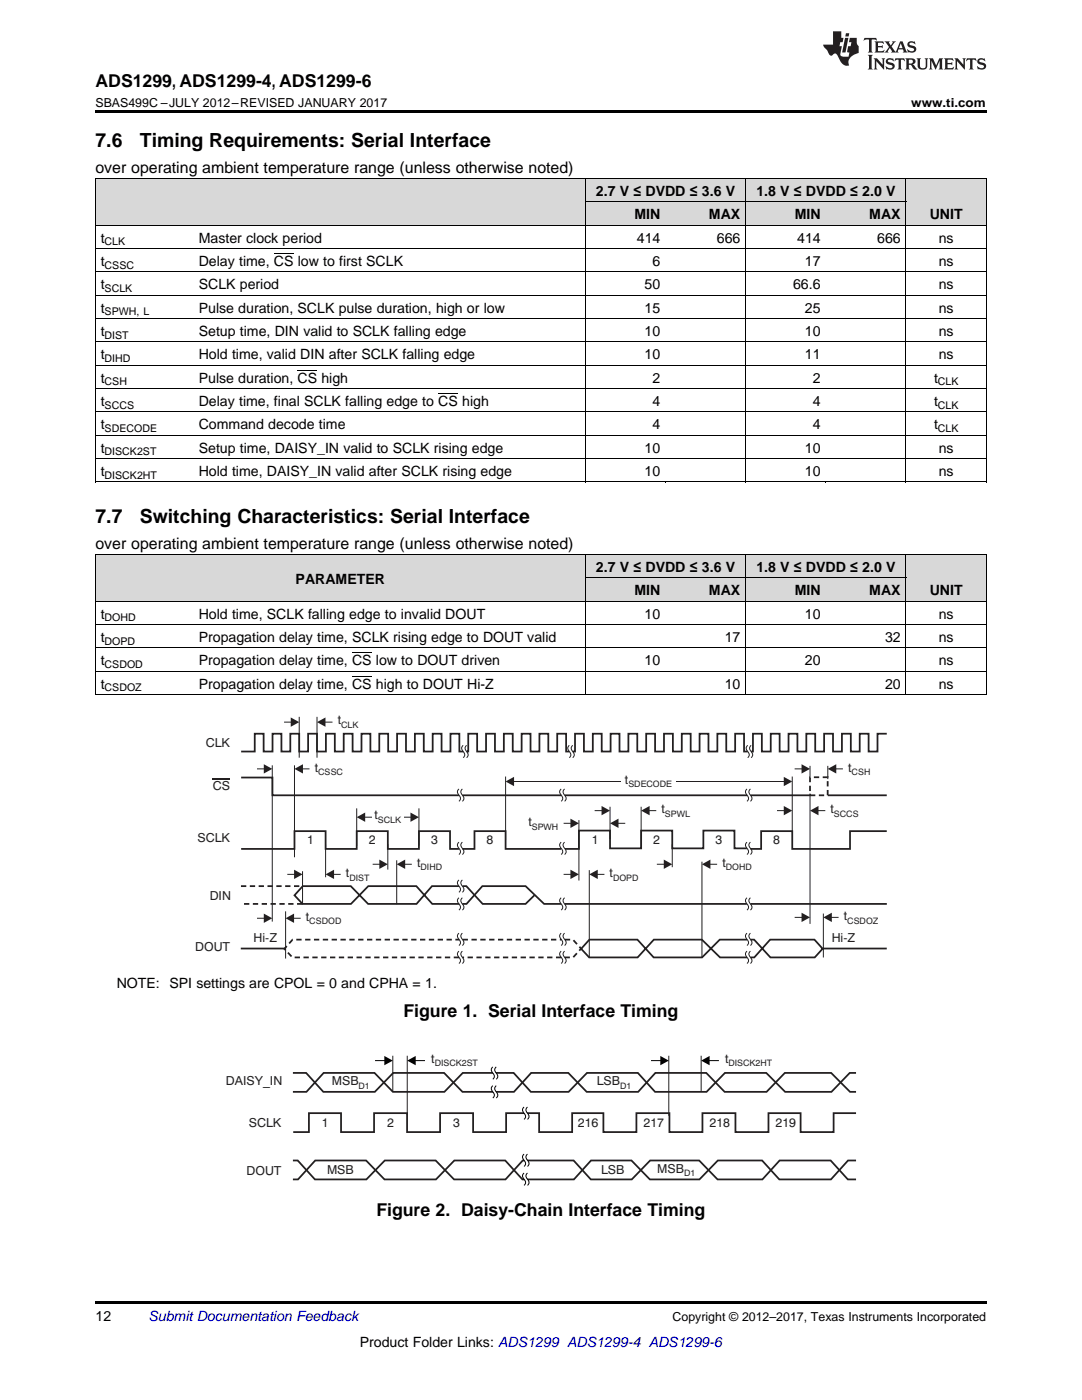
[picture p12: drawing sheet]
<svg xmlns="http://www.w3.org/2000/svg" width="216mm" height="279mm" viewBox="0 0 216 279" stroke-linecap="round" stroke-linejoin="round" font-family="sans-serif">
<g fill="#d8d8d8">
<path d="M19 110.7h19.6v9.4h-19.6z"/>
<path d="M38.6 110.7h78.2v9.4h-78.2z"/>
<path d="M180.8 110.7h16v9.4h-16z"/>
<path d="M116.8 115.4h16v4.7h-16z"/>
<path d="M132.8 115.4h16v4.7h-16z"/>
<path d="M148.8 115.4h16v4.7h-16z"/>
<path d="M164.8 115.4h16v4.7h-16z"/>
<path d="M116.8 110.7h16v4.7h-16z"/>
<path d="M132.8 110.7h16v4.7h-16z"/>
<path d="M148.8 110.7h16v4.7h-16z"/>
<path d="M164.8 110.7h16v4.7h-16z"/>
<path d="M19 35.7h19.6v9.3h-19.6z"/>
<path d="M38.6 35.7h78.2v9.3h-78.2z"/>
<path d="M180.8 35.7h16v9.3h-16z"/>
<path d="M116.8 40.4h16v4.6h-16z"/>
<path d="M132.8 40.4h16v4.6h-16z"/>
<path d="M148.8 40.4h16v4.6h-16z"/>
<path d="M164.8 40.4h16v4.6h-16z"/>
<path d="M116.8 35.7h16v4.7h-16z"/>
<path d="M132.8 35.7h16v4.7h-16z"/>
<path d="M148.8 35.7h16v4.7h-16z"/>
<path d="M164.8 35.7h16v4.7h-16z"/>
</g>
<path d="M19 259.7h177.8v.5h-177.8z" fill="#000"/>
<path d="M58.4 231.6h1l3.4 3.8h10.3l3.7-3.8h10.1l3.7 3.8h10.3l3.4-3.8h7.1h3.1l3.4 3.8h8.2l3.6-3.8h9.8l3.7 3.8h8.9l3.5-3.8h10.1l3.5 3.8h1.6M170.8 222.2h-4.5v3.7h-6.5v-3.7h-6.5v3.7h-6.5v-3.7h-6.6v3.7h-6.6v-3.7h-6.6v3.7h-6.6v-3.7h-6.2v3.7h-6.6v-3.7h-5h-1.6v3.7h-6.6v-3.7h-6.6v3.7h-6.6v-3.7h-6.6v3.7h-6.5v-3.7h-6.5v3.7h-3.1M170.8 231.6h-1.6l-3.4 3.8h-2.1h-8.2l-3.4-3.8h-8.9l-3.6 3.8h-9.9l-3.7-3.8h-8.1l-3.4 3.8h-2h-8.3l-3.4-3.8h-10.1l-3.7 3.8h-10.3l-3.6-3.8h-10.2l-3.4 3.8h-1.1" fill="none" stroke="#231f20" stroke-width=".35"/>
<path d="M78.4 210.7v7.2M81.3 210.7v11.8M133.4 210.7v12M139.9 210.7v7.2" fill="none" stroke="#231f20" stroke-width=".2"/>
<path d="M129.9 211.7h2" fill="none" stroke="#010202" stroke-width=".2"/>
<path d="M131.8 210.7l1.6 1-1.6 .9z" fill="#010202"/>
<path d="M58.4 214.1h2.7l3.4 3.8h10.3l3.7-3.8h10.1l3.7 3.8h2h8.3l3.4-3.8h7.4l3.7 3.8h10.2l3.5-3.8h10.1l3.7 3.8h8.4l3.6-3.8h9.2l3.8 3.8h1.2M170.8 214.1h-1.2l-3.7 3.8h-9.2l-3.8-3.8h-8.2l-3.7 3.8h-10.3l-3.4-3.8h-10.2l-3.6 3.8h-7.6l-3.4-3.8h-7.1h-3.1l-3.6 3.8h-10.3l-3.7-3.8h-10.1l-3.5 3.8h-2.7" fill="none" stroke="#231f20" stroke-width=".35"/>
<path d="M98.3 212.9h.7a.76 .76 0 0 0 0 1.3 .76 .76 0 0 1 0 1.2h-.7a.76 .76 0 0 0 0-1.2 .76 .76 0 0 1 0-1.3z" fill-rule="evenodd" fill="#fff"/>
<path d="M98.3 212.9a.76 .76 0 0 0 0 1.3 .76 .76 0 0 1 0 1.2M99 212.9a.76 .76 0 0 0 0 1.3 .76 .76 0 0 1 0 1.2" fill="none" stroke="#010202" stroke-width=".2"/>
<path d="M98.3 216.7h.7a.76 .76 0 0 0 0 1.2 .76 .76 0 0 1 0 1.2h-.7a.76 .76 0 0 0 0-1.2 .76 .76 0 0 1 0-1.2z" fill-rule="evenodd" fill="#fff"/>
<path d="M98.3 216.7a.76 .76 0 0 0 0 1.2 .76 .76 0 0 1 0 1.2M99 216.7a.76 .76 0 0 0 0 1.2 .76 .76 0 0 1 0 1.2" fill="none" stroke="#010202" stroke-width=".2"/>
<path d="M104.6 220.9h.7a.76 .76 0 0 0 0 1.3 .76 .76 0 0 1 0 1.2h-.7a.76 .76 0 0 0 0-1.2 .76 .76 0 0 1 0-1.3z" fill-rule="evenodd" fill="#fff"/>
<path d="M104.6 220.9a.76 .76 0 0 0 0 1.3 .76 .76 0 0 1 0 1.2M105.3 220.9a.76 .76 0 0 0 0 1.3 .76 .76 0 0 1 0 1.2" fill="none" stroke="#010202" stroke-width=".2"/>
<path d="M104.6 230.3h.7a.76 .76 0 0 0 0 1.3 .76 .76 0 0 1 0 1.2h-.7a.76 .76 0 0 0 0-1.2 .76 .76 0 0 1 0-1.3z" fill-rule="evenodd" fill="#fff"/>
<path d="M104.6 230.3a.76 .76 0 0 0 0 1.3 .76 .76 0 0 1 0 1.2M105.3 230.3a.76 .76 0 0 0 0 1.3 .76 .76 0 0 1 0 1.2" fill="none" stroke="#010202" stroke-width=".2"/>
<path d="M104.6 234.1h.7a.76 .76 0 0 0 0 1.2 .76 .76 0 0 1 0 1.3h-.7a.76 .76 0 0 0 0-1.3 .76 .76 0 0 1 0-1.2z" fill-rule="evenodd" fill="#fff"/>
<path d="M74.8 211.7h2M104.6 234.1a.76 .76 0 0 0 0 1.2 .76 .76 0 0 1 0 1.3M105.3 234.1a.76 .76 0 0 0 0 1.2 .76 .76 0 0 1 0 1.3" fill="none" stroke="#010202" stroke-width=".2"/>
<path d="M76.7 210.7l1.7 1-1.7 .9z" fill="#010202"/>
<path d="M143.5 211.7h-2.1" fill="none" stroke="#010202" stroke-width=".2"/>
<path d="M139.9 211.7l1.7-1v1.9z" fill="#010202"/>
<path d="M84.8 211.7h-2" fill="none" stroke="#010202" stroke-width=".2"/>
<path d="M81.3 211.7l1.6-1 .1 1.9z" fill="#010202"/>
<g fill="none" stroke="#231f20" stroke-width=".2">
<path d="M54.3 152.7v31.2M58.8 152.7v18.4M91.6 157.5a.76 .76 0 0 0 0 1.2 .76 .76 0 0 1 0 1.2M92.3 157.5a.76 .76 0 0 0 0 1.2 .76 .76 0 0 1 0 1.2M112 157.5a.76 .76 0 0 0 0 1.2 .76 .76 0 0 1 0 1.2M112.7 157.5a.76 .76 0 0 0 0 1.2 .76 .76 0 0 1 0 1.2M149.1 157.5a.76 .76 0 0 0 0 1.2 .76 .76 0 0 1 0 1.2M149.7 157.5a.76 .76 0 0 0 0 1.2 .76 .76 0 0 1 0 1.2M161.6 158.4v26M165.2 152.8v2.7M60.4 173.9v6.6M65 168.5v6.6"/>
<path d="M71.2 161.3v7.5M72.7 163.1h9.3M77.4 168.5v5M79.2 171.7v8.8M83.6 161.3v7.5M91.6 175.6a.76 .76 0 0 0 0 1.2 .76 .76 0 0 1 0 1.3M91.6 179.2a.76 .76 0 0 0 0 1.2 .76 .76 0 0 1 0 1.2M91.6 168.1a.76 .76 0 0 0 0 1.2 .76 .76 0 0 1 0 1.2M92.3 175.6a.76 .76 0 0 0 0 1.2 .76 .76 0 0 1 0 1.3M92.3 179.2a.76 .76 0 0 0 0 1.2 .76 .76 0 0 1 0 1.2M92.3 168.1a.76 .76 0 0 0 0 1.2 .76 .76 0 0 1 0 1.2M112 179.2a.76 .76 0 0 0 0 1.2 .76 .76 0 0 1 0 1.2"/>
<path d="M112 168.1a.76 .76 0 0 0 0 1.2 .76 .76 0 0 1 0 1.2M112.7 179.2a.76 .76 0 0 0 0 1.2 .76 .76 0 0 1 0 1.2M112.7 168.1a.76 .76 0 0 0 0 1.2 .76 .76 0 0 1 0 1.2M115.5 163.7v12M117.6 173.7v17.4M121.7 161v6.4M127.9 161v8.3M134.1 168.5v4.6M140.1 172v19.1M149.1 179.2a.76 .76 0 0 0 0 1.2 .76 .76 0 0 1 0 1.2M149.1 168.1a.76 .76 0 0 0 0 1.2 .76 .76 0 0 1 0 1.2M149.7 179.2a.76 .76 0 0 0 0 1.2 .76 .76 0 0 1 0 1.2"/>
<path d="M149.7 168.1a.76 .76 0 0 0 0 1.2 .76 .76 0 0 1 0 1.2M57 181.9v9.4M91.6 186.2a.76 .76 0 0 0 0 1.3 .76 .76 0 0 1 0 1.2M91.6 189.8a.76 .76 0 0 0 0 1.3 .76 .76 0 0 1 0 1.2M92.3 186.2a.76 .76 0 0 0 0 1.3 .76 .76 0 0 1 0 1.2M92.3 189.8a.76 .76 0 0 0 0 1.3 .76 .76 0 0 1 0 1.2M112 186.2a.76 .76 0 0 0 0 1.3 .76 .76 0 0 1 0 1.2M112 189.8a.76 .76 0 0 0 0 1.3 .76 .76 0 0 1 0 1.2M112.7 186.2a.76 .76 0 0 0 0 1.3 .76 .76 0 0 1 0 1.2M112.7 189.8a.76 .76 0 0 0 0 1.3 .76 .76 0 0 1 0 1.2M149.1 186.2a.76 .76 0 0 0 0 1.3 .76 .76 0 0 1 0 1.2M149.1 189.8a.76 .76 0 0 0 0 1.3 .76 .76 0 0 1 0 1.2"/>
<path d="M149.7 186.2a.76 .76 0 0 0 0 1.3 .76 .76 0 0 1 0 1.2M149.7 189.8a.76 .76 0 0 0 0 1.3 .76 .76 0 0 1 0 1.2M164.3 182.3v8.8"/>
</g>
<g fill="none" stroke="#231f20" stroke-width=".35">
<path d="M48.1 155.2h6.3v3.5h37.2M92.3 158.7h19.7M112.7 158.7h36.4M149.8 158.7h11.8M165.2 158.7h11.7M48.1 169.4h10.7v-3.5h6.2v3.5h6.2v-3.5h6.2v3.5h6.2v-3.5h6.2v3.5h1.8M91.6 176.8h-5.4l-3.1 3.6h-9.7l-3.4-3.6h-9.6l-1.6 1.9 1.6 1.7h9.6l3.5-3.6h9.6l3.2 3.6h5.3M92.3 169.4h2.4v-3.5h6.2v3.5h11.1M92.3 176.8h.8l3.2 3.6h8.6l1.7-1.7M149 169.3h-2.4v-3.5h-6.3v3.5h-6.2v-3.5h-6.2v3.5h-6.2v-3.5h-6.2v3.6h-2.8M176.9 165.9h-7.3v3.5h-11.5v-3.5h-6.2v3.5h-2.2M48 189.3h8.9"/>
<path d="M92.3 180.4h.8l3.1-3.6h8.7l3.7 3.6h3.4M112.7 180.4h36.3M149.1 187.5h-5.5l-3.5 3.6h-9.7l-3.2-3.6h-9.6l-1.6 1.9 1.6 1.7h9.6l3.3-3.6h9.6l3.6 3.6h5.3M149.7 187.5h.8l3.2 3.6h8.9l1.5-1.8-1.6-1.8h-8.8l-3.2 3.6h-.8M149.8 180.4h27.2M164.1 189.3h12.8"/>
</g>
<path d="M42.4 155.4h3.5" fill="none" stroke="#231f20" stroke-width=".25"/>
<path d="M161.6 155.1h3.6v3.6h-3.6zM48.1 176.8h12.2M60.3 180.4h-12.3M91.6 191.1h-33.3l-1.6-1.7 1.7-1.9h33.2M92.3 187.5h19.7M112 191.1h-19.7M112.7 187.5h1.6l1.7 1.8-1.6 1.8h-1.7" fill="none" stroke="#231f20" stroke-width=".35" stroke-dasharray="1.1 .7" stroke-linecap="butt"/>
<g fill="#231f20">
<path d="M81.9 162.2l1.7 .9-1.7 .9z"/>
<path d="M71.2 163.1l1.7-.9v1.8z"/>
</g>
<path d="M166.7 153.4h1.5" fill="none" stroke="#231f20" stroke-width=".2"/>
<path d="M165.2 153.4l1.7-.9v1.9z" fill="#231f20"/>
<path d="M158.6 153.4h1.5" fill="none" stroke="#231f20" stroke-width=".2"/>
<path d="M159.9 152.5l1.7 .9-1.7 1z" fill="#231f20"/>
<path d="M118.7 161.8h1.5" fill="none" stroke="#231f20" stroke-width=".2"/>
<path d="M120 160.9l1.7 .9-1.7 .9z" fill="#231f20"/>
<path d="M112.5 164.3h1.5" fill="none" stroke="#231f20" stroke-width=".2"/>
<path d="M113.8 163.4l1.7 .9-1.7 .9z" fill="#231f20"/>
<path d="M112.5 174.5h1.5" fill="none" stroke="#231f20" stroke-width=".2"/>
<path d="M113.8 173.6l1.7 .9-1.7 .9z" fill="#231f20"/>
<path d="M119.1 174.5h1.5" fill="none" stroke="#231f20" stroke-width=".2"/>
<path d="M117.6 174.5l1.7-.9v1.8z" fill="#231f20"/>
<path d="M131.1 172.5h1.5" fill="none" stroke="#231f20" stroke-width=".2"/>
<path d="M132.5 171.6l1.6 .9-1.6 .9z" fill="#231f20"/>
<path d="M141.6 172.5h1.5" fill="none" stroke="#231f20" stroke-width=".2"/>
<path d="M140.1 172.5l1.7-.9v1.8z" fill="#231f20"/>
<path d="M163.2 161.8h1.5" fill="none" stroke="#231f20" stroke-width=".2"/>
<path d="M161.6 161.8l1.7-.9v1.8z" fill="#231f20"/>
<path d="M155 161.8h1.5" fill="none" stroke="#231f20" stroke-width=".2"/>
<path d="M156.4 160.8l1.7 1-1.7 .9z" fill="#231f20"/>
<path d="M158.6 183.1h1.5" fill="none" stroke="#231f20" stroke-width=".2"/>
<path d="M159.9 182.2l1.7 .9-1.7 .9z" fill="#231f20"/>
<path d="M165.8 183.1h1.5" fill="none" stroke="#231f20" stroke-width=".2"/>
<path d="M164.3 183.1l1.7-.9v1.8z" fill="#231f20"/>
<path d="M129.5 161.8h1.5" fill="none" stroke="#231f20" stroke-width=".2"/>
<path d="M127.9 161.8l1.7-.9v1.8z" fill="#231f20"/>
<path d="M123.3 164.3h1.5" fill="none" stroke="#231f20" stroke-width=".2"/>
<path d="M121.7 164.3l1.7-.9v1.8z" fill="#231f20"/>
<path d="M60.3 153.4h1.5" fill="none" stroke="#231f20" stroke-width=".2"/>
<path d="M58.8 153.4l1.7-.9v1.9z" fill="#231f20"/>
<path d="M51.3 153.4h1.5" fill="none" stroke="#231f20" stroke-width=".2"/>
<path d="M52.6 152.5l1.7 .9-1.7 1z" fill="#231f20"/>
<path d="M51.3 183.3h1.5" fill="none" stroke="#231f20" stroke-width=".2"/>
<path d="M52.6 182.3l1.7 1-1.7 .9z" fill="#231f20"/>
<path d="M57.3 174.5h1.5" fill="none" stroke="#231f20" stroke-width=".2"/>
<path d="M58.7 173.6l1.7 .9-1.7 .9z" fill="#231f20"/>
<path d="M74.4 172.5h1.4" fill="none" stroke="#231f20" stroke-width=".2"/>
<path d="M75.7 171.6l1.7 .9-1.7 .9z" fill="#231f20"/>
<path d="M80.7 172.5h1.5" fill="none" stroke="#231f20" stroke-width=".2"/>
<path d="M79.2 172.5l1.6-.9v1.8z" fill="#231f20"/>
<path d="M66.5 174.5h1.5" fill="none" stroke="#231f20" stroke-width=".2"/>
<path d="M65 174.5l1.7-.9v1.8z" fill="#231f20"/>
<path d="M58.5 183.3h1.5" fill="none" stroke="#231f20" stroke-width=".2"/>
<path d="M57 183.3l1.7-1v1.9z" fill="#231f20"/>
<path d="M74.2 161.5h6.3v3.2h-6.3z" fill-rule="evenodd" fill="#fff"/>
<path d="M100.9 155v12.6M102.4 156h54.1M158.1 155v10.9M161.6 152.8v2.2" fill="none" stroke="#231f20" stroke-width=".2"/>
<g fill="#231f20">
<path d="M156.4 155l1.7 1-1.7 .9z"/>
<path d="M100.9 156l1.7-1v1.9z"/>
</g>
<path d="M124 154.4h10.8v3.1h-10.8z" fill-rule="evenodd" fill="#fff"/>
<path d="M59.7 143.1v8.1M63.3 143.1v8.1M64.8 144.1h1.5" fill="none" stroke="#231f20" stroke-width=".2"/>
<path d="M48.1 150h2.7v-3.6h1.8v3.6h1.8v-3.6h1.8v3.6h1.7v-3.6h1.8v3.6h1.8v-3.6h1.8v3.6h1.7v-3.6h1.8v3.6h1.8v-3.6h1.8v3.6h1.7v-3.6h1.8v3.6h1.8v-3.6h1.8v3.6h1.7v-3.6h1.8v3.6h1.8v-3.6h1.8v3.6h1.7v-3.6h1.8v3.6h1.8v-3.6h1.8v3.6h.7M93.1 150h.3v-3.6h1.8v3.6h1.8v-3.6h1.8v3.6h1.7v-3.6h1.8v3.6h1.8v-3.6h1.8v3.6h1.7v-3.6h1.8v3.6h1.8v-3.6h1.8v3.6h.6M114.3 150h.4v-3.6h1.8v3.6h1.8v-3.6h1.8v3.6h1.7v-3.6h1.8v3.6h1.8v-3.6h1.8v3.6h1.7v-3.6h1.8v3.6h1.8v-3.6h1.8v3.6h1.7v-3.6h1.8v3.6h1.8v-3.6h1.8v3.6h1.7v-3.6h1.8v3.6h1.8v-3.6h1.8v3.6h.7M176.9 146.4h-1.8v3.6h-1.8v-3.6h-1.8v3.6h-1.7v-3.6h-1.8v3.6h-1.8v-3.6h-1.8v3.6h-1.7v-3.6h-1.8v3.6h-1.8v-3.6h-1.8v3.6h-1.7v-3.6h-1.8v3.6h-1.8v-3.6h-1.8v3.6h-.3" fill="none" stroke="#231f20" stroke-width=".35"/>
<path d="M63.3 144.1l1.6-.9v1.8z" fill="#231f20"/>
<path d="M56.7 144.1h1.5" fill="none" stroke="#231f20" stroke-width=".2"/>
<path d="M58 143.2l1.7 .9-1.7 .9z" fill="#231f20"/>
<path d="M92.4 148.7a.76 .76 0 0 0 0 1.3 .76 .76 0 0 1 0 1.2M93.1 148.7a.76 .76 0 0 0 0 1.3 .76 .76 0 0 1 0 1.2M113.6 148.7a.76 .76 0 0 0 0 1.3 .76 .76 0 0 1 0 1.2M114.3 148.7a.76 .76 0 0 0 0 1.3 .76 .76 0 0 1 0 1.2M149.2 148.7a.76 .76 0 0 0 0 1.3 .76 .76 0 0 1 0 1.2M149.9 148.7a.76 .76 0 0 0 0 1.3 .76 .76 0 0 1 0 1.2" fill="none" stroke="#231f20" stroke-width=".2"/>
<g fill="none" stroke="#000" stroke-width=".2">
<path d="M19 35.6l177.8 .1v60.5M19.1 35.7v60.5M116.8 35.7v60.5M148.8 35.7v60.5M180.8 35.7v60.5M19 58.9h177.8M19 54.3h177.8M19 49.6h177.8M19 45h177.8M116.8 40.3h64M19 77.6h177.8M19 72.9h177.8"/>
<path d="M19 68.2h177.8M19 63.6h177.8M19 96.2h177.8M19 91.5h177.8M19 86.9h177.8M19 82.2h177.8M19 110.7h177.8v28M19 120h177.8M19.1 110.7v28M116.8 110.7v28M116.8 115.3h64M148.8 110.7v28"/>
<path d="M180.8 110.7v28M19 138.6h177.8M19 134h177.8M19 129.3h177.8M19 124.7h177.8"/>
</g>
<g fill="#000">
<path d="M19 22h177.8v.5h-177.8zM19 96.2h.2zM116.7 96.2h.1zM132.7 96.2h.1zM148.7 96.2h.1zM164.7 96.2h.1zM180.7 96.2h.1zM196.7 96.2h.1zM19 138.6l.2 .1zM116.7 138.6l.1 .1zM132.7 138.6l.1 .1zM148.7 138.6l.1 .1z"/>
<path d="M164.7 138.6l.1 .1zM180.7 138.6l.1 .1zM196.7 138.6l.1 .1z"/>
</g>
<g fill="#231f20">
<path d="M172.5 7.6l-.1 .5 .4-.2h.6v.1v2.1l-.2 .4h.9l-.2-.4v-2.1l.1-.1h.5l.5 .2-.2-.5zM174.5 8.3l.2 .3v1.5l-.2 .4h1.8l.2-.6a1.04 1.04 0 0 1-1.3 .2v-.7h.6l.3 .2v-.6l-.3 .2h-.6v-.6l.8-.1 .4 .3-.2-.5zM176.5 8.3l.9 1.1-.9 1.1h.8l-.2-.2 .4-.7 .5 .7-.2 .2h1.5l-.2-.2 .2-.4h.9l.1 .4-.2 .2h1l-.3-.3-.7-1.9h-.5l-.9 2-.8-1 .9-1h-.8l.1 .3-.4 .5-.3-.6 .1-.2zM179.7 8.6l.4 1h-.7zM181.3 8.4a.63 .63 0 0 0-.2 .7 .63 .63 0 0 0 .6 .4l.6 .2 .1 .2a.75 .75 0 0 1-.7 .4 .75 .75 0 0 1-.6-.5l.1 .7 .1-.1a1.11 1.11 0 0 0 1.5-.6 1.13 1.13 0 0 0-1.2-.8l-.1-.4a1.04 1.04 0 0 1 1.2 .2l-.2-.5-.2 .1-.4-.2zM173.2 10.9l.2 .4v2.2l-.2 .4h1l-.3-.4v-2.2l.3-.4zM174.3 11.6l.3 .4v1.5l-.3 .4h.8l-.2-.4v-1.3l1.5 1.7v-1.9l.2-.4h-.7l.2 .4v.9l-1.1-1.3zM177 11.8a.62 .62 0 0 0-.2 .7 .62 .62 0 0 0 .6 .4l.6 .1 .1 .3a.76 .76 0 0 1-.7 .3 .76 .76 0 0 1-.7-.4l.2 .7 .1-.1a1.11 1.11 0 0 0 1.5-.6 1.13 1.13 0 0 0-1.2-.8l-.1-.4a1.04 1.04 0 0 1 1.2 .2l-.2-.6-.2 .1-.5-.1zM178.7 11.6l-.2 .6a.61 .61 0 0 1 .8-.3v1.6l-.2 .4h.9l-.2-.4v-1.6a.63 .63 0 0 1 .7 .3l-.1-.6zM180.6 11.6l.3 .4v1.5l-.3 .4h1l-.2-.2-.1-.8 .6 .2a.76 .76 0 0 0 1.2 .7l-1-1a.58 .58 0 0 0 .6-.5 .58 .58 0 0 0-.5-.6zM181.4 11.9h.1a.45 .45 0 0 1 .5 .1 .45 .45 0 0 1 .1 .5l-.8 .2zM182.9 11.6l.2 .2a2.17 2.17 0 0 0 .3 1.9 .99 .99 0 0 0 1.6-.6v-1.1l.2-.4h-.7l.2 .2a1.92 1.92 0 0 1-.2 1.8 .6 .6 0 0 1-.9-.5v-1.1l.2-.4zM185.4 11.6l.2 .4v1.5l-.2 .4h.7l-.2-.4v-1.4l.8 1.8 .8-1.8v1.4l-.2 .4h.9l-.2-.4v-1.5l.2-.4h-.8l-.6 1.5-.6-1.5zM188.4 11.6l.2 .4v1.5l-.2 .4h1.8l.1-.6a1.04 1.04 0 0 1-1.2 .1v-.6h.5l.4 .2v-.6l-.4 .2h-.5v-.7h.8l.3 .3-.1-.6zM190.5 11.6l.2 .4v1.5l-.2 .4h.7l-.2-.4v-1.3l1.5 1.7v-1.9l.2-.4h-.7l.2 .4v.9l-1.1-1.3zM192.9 11.6l-.1 .6a.61 .61 0 0 1 .7-.3l.1 1.6-.3 .4h1l-.3-.4 .1-1.6a.63 .63 0 0 1 .7 .3l-.1-.6zM195.2 11.8a.62 .62 0 0 0-.2 .7 .62 .62 0 0 0 .6 .4l.6 .1 .1 .3a.76 .76 0 0 1-.7 .3 .76 .76 0 0 1-.6-.4l.1 .7 .1-.1a1.11 1.11 0 0 0 1.6-.6 1.13 1.13 0 0 0-1.3-.8l-.1-.4a1.04 1.04 0 0 1 1.2 .2l-.1-.6-.2 .1-.5-.1z"/>
<path d="M166.2 6.3v2.6h-1.9v.4l.8 .9a.91 .91 0 0 0 1 .8 .56 .56 0 0 1 .5-.3 .56 .56 0 0 1 .5 .3l.4 .8a1.53 1.53 0 0 0 1.9 1.2 1.54 1.54 0 0 1 1-2.1l.9-.3v-1.4a1.52 1.52 0 0 1-.4-1.6h-1.3l-.2 .8h.5l-.2 .8h-.5l-.1 1v.2l.4 .1-.2 .8a1.93 1.93 0 0 1-1.6-.3l.3-1.8h-.5l.2-.8h.4l.2-.8h-.4v-1.3zM168.6 7.6l-.6 2.9h.7l.6-2.9zM168.8 6.6l-.1 .7h.6l.2-.7z"/>
</g>
<path d="M54.6 50.6h4M59.4 73.9h3.9M87.5 78.5h3.9M70.2 134.9h4M70.2 130.3h4" fill="none" stroke="#000" stroke-width=".2"/>
<g font-size="3.9">
<text x="19" y="29.3">7.6</text>
<text x="27.9" y="29.3">Timing Requirements: Serial Interface</text>
<text x="19" y="104.3">7.7</text>
<text x="27.9" y="104.3">Switching Characteristics: Serial Interface</text>
</g>
<g font-size="3.5">
<text x="19" y="17.3">ADS1299, ADS1299-4, ADS1299-6</text>
<text x="80.5" y="203.1">Figure 1. Serial Interface Timing</text>
<text x="75.1" y="242.7">Figure 2. Daisy-Chain Interface Timing</text>
</g>
<g font-size="3.2">
<text x="19" y="34.4">over operating ambient temperature range (unless otherwise noted)</text>
<text x="19" y="109.5">over operating ambient temperature range (unless otherwise noted)</text>
</g>
<g font-size="2.8">
<text x="118.9" y="39.1">2.7 V ≤ DVDD ≤ 3.6 V</text>
<text x="150.9" y="39.1">1.8 V ≤ DVDD ≤ 2.0 V</text>
<text x="126.6" y="43.7">MIN</text>
<text x="141.5" y="43.7">MAX</text>
<text x="158.6" y="43.7">MIN</text>
<text x="173.5" y="43.7">MAX</text>
<text x="185.5" y="43.7">UNIT</text>
<text x="20.1" y="48.4">t</text>
<text x="20.1" y="53.1">t</text>
<text x="39.7" y="48.4">Master clock period</text>
<text x="39.7" y="53.1">Delay time, CS low to first SCLK</text>
<text x="127.1" y="48.4">414</text>
<text x="130.2" y="53.1">6</text>
<text x="143.1" y="48.4">666</text>
<text x="159.1" y="48.4">414</text>
<text x="160.6" y="53.1">17</text>
<text x="175" y="48.4">666</text>
<text x="187.3" y="48.4">ns</text>
<text x="187.3" y="53.1">ns</text>
<text x="20.1" y="57.7">t</text>
<text x="39.7" y="57.7">SCLK period</text>
<text x="128.6" y="57.7">50</text>
<text x="158.3" y="57.7">66.6</text>
<text x="187.3" y="57.7">ns</text>
<text x="20.1" y="62.4">t</text>
<text x="39.7" y="62.4">Pulse duration, SCLK pulse duration, high or low</text>
<text x="128.6" y="62.4">15</text>
<text x="160.6" y="62.4">25</text>
<text x="187.3" y="62.4">ns</text>
<text x="20.1" y="67">t</text>
<text x="20.1" y="71.7">t</text>
<text x="39.7" y="67">Setup time, DIN valid to SCLK falling edge</text>
<text x="39.7" y="71.7">Hold time, valid DIN after SCLK falling edge</text>
<text x="128.6" y="67">10</text>
<text x="128.6" y="71.7">10</text>
<text x="160.6" y="67">10</text>
<text x="160.6" y="71.7">11</text>
<text x="187.3" y="67">ns</text>
<text x="187.3" y="71.7">ns</text>
<text x="20.1" y="76.3">t</text>
<text x="39.7" y="76.3">Pulse duration, CS high</text>
<text x="130.2" y="76.3">2</text>
<text x="162.2" y="76.3">2</text>
<text x="186.4" y="76.3">t</text>
<text x="20.1" y="81">t</text>
<text x="39.7" y="81">Delay time, final SCLK falling edge to CS high</text>
<text x="130.2" y="81">4</text>
<text x="162.2" y="81">4</text>
<text x="186.4" y="81">t</text>
<text x="20.1" y="85.7">t</text>
<text x="39.7" y="85.7">Command decode time</text>
<text x="130.2" y="85.7">4</text>
<text x="162.2" y="85.7">4</text>
<text x="186.4" y="85.7">t</text>
<text x="20.1" y="90.3">t</text>
<text x="20.1" y="95">t</text>
<text x="39.7" y="90.3">Setup time, DAISY_IN valid to SCLK rising edge</text>
<text x="39.7" y="95">Hold time, DAISY_IN valid after SCLK rising edge</text>
<text x="128.6" y="90.3">10</text>
<text x="128.6" y="95">10</text>
<text x="160.6" y="90.3">10</text>
<text x="160.6" y="95">10</text>
<text x="187.3" y="90.3">ns</text>
<text x="187.3" y="95">ns</text>
<text x="59" y="116.5">PARAMETER</text>
<text x="118.9" y="114.1">2.7 V ≤ DVDD ≤ 3.6 V</text>
<text x="126.6" y="118.8">MIN</text>
<text x="141.5" y="118.8">MAX</text>
<text x="150.9" y="114.1">1.8 V ≤ DVDD ≤ 2.0 V</text>
<text x="158.6" y="118.8">MIN</text>
<text x="173.5" y="118.8">MAX</text>
<text x="185.5" y="118.8">UNIT</text>
<text x="20.1" y="123.4">t</text>
<text x="39.7" y="123.4">Hold time, SCLK falling edge to invalid DOUT</text>
<text x="128.6" y="123.4">10</text>
<text x="160.6" y="123.4">10</text>
<text x="187.3" y="123.4">ns</text>
<text x="20.1" y="128.1">t</text>
<text x="39.7" y="128.1">Propagation delay time, SCLK rising edge to DOUT valid</text>
<text x="144.6" y="128.1">17</text>
<text x="176.6" y="128.1">32</text>
<text x="187.3" y="128.1">ns</text>
<text x="20.1" y="132.8">t</text>
<text x="20.1" y="137.4">t</text>
<text x="39.7" y="132.8">Propagation delay time, CS low to DOUT driven</text>
<text x="39.7" y="137.4">Propagation delay time, CS high to DOUT Hi-Z</text>
<text x="128.6" y="132.8">10</text>
<text x="144.6" y="137.4">10</text>
<text x="160.6" y="132.8">20</text>
<text x="176.6" y="137.4">20</text>
<text x="187.3" y="132.8">ns</text>
<text x="187.3" y="137.4">ns</text>
<text x="23.3" y="197.2">NOTE: SPI settings are CPOL = 0 and CPHA = 1.</text>
<text x="19" y="263.6">12</text>
<text x="71.8" y="268.9">Product Folder Links: ADS1299 ADS1299-4 ADS1299-6</text>
</g>
<text font-size="2.8" fill="#0000c8" x="29.6" y="263.6">Submit Documentation Feedback</text>
<g font-size="2.5">
<text x="19" y="21.4">SBAS499C –JULY 2012–REVISED JANUARY 2017</text>
<text x="181.8" y="21.4">www.ti.com</text>
<text x="134.2" y="263.6">Copyright © 2012–2017, Texas Instruments Incorporated</text>
</g>
<g font-size="2.5" fill="#231f20">
<text x="41.1" y="149.2">CLK</text>
<text x="67.4" y="144.6">t</text>
<text x="62.8" y="154">t</text>
<text x="169.2" y="154">t</text>
<text x="42.4" y="157.7">CS</text>
<text x="124.7" y="156.4">t</text>
<text x="74.7" y="163.5">t</text>
<text x="105.4" y="164.8">t</text>
<text x="132" y="162.3">t</text>
<text x="165.7" y="162.3">t</text>
<text x="39.4" y="168.1">SCLK</text>
<text x="61.3" y="168.5">1</text>
<text x="73.6" y="168.5">2</text>
<text x="83.2" y="173">t</text>
<text x="86" y="168.5">3</text>
<text x="97.1" y="168.5">8</text>
<text x="118.1" y="168.5">1</text>
<text x="130.4" y="168.5">2</text>
<text x="142.8" y="168.5">3</text>
<text x="144.2" y="173">t</text>
<text x="154.3" y="168.5">8</text>
<text x="41.8" y="179.6">DIN</text>
<text x="69" y="175">t</text>
<text x="121.6" y="175">t</text>
<text x="61" y="183.8">t</text>
<text x="168.4" y="183.6">t</text>
<text x="38.9" y="189.9">DOUT</text>
<text x="50.6" y="188">Hi-Z</text>
<text x="166" y="188">Hi-Z</text>
<text x="86.1" y="212.1">t</text>
<text x="144.7" y="212.1">t</text>
<text x="45.1" y="216.6">D ISY_IN</text>
<text x="46.9" y="216.6">A</text>
<text x="66.2" y="216.6">MSB</text>
<text x="119.1" y="216.6">LSB</text>
<text x="49.7" y="224.9">SCLK</text>
<text x="64.2" y="224.9">1</text>
<text x="77.3" y="224.9">2</text>
<text x="90.4" y="224.9">3</text>
<text x="115.3" y="224.9">216</text>
<text x="128.4" y="224.9">217</text>
<text x="141.6" y="224.9">218</text>
<text x="154.8" y="224.9">219</text>
<text x="49.2" y="234.4">DOUT</text>
<text x="65.2" y="234.4">MSB</text>
<text x="119.9" y="234.4">LSB</text>
<text x="131.1" y="234">MSB</text>
</g>
<g font-size="2.1">
<text x="20.9" y="49">CLK</text>
<text x="20.9" y="53.6">CSSC</text>
<text x="20.9" y="58.3">SCLK</text>
<text x="20.9" y="62.9">SPWH, L</text>
<text x="20.9" y="67.6">DIST</text>
<text x="20.9" y="72.2">DIHD</text>
<text x="20.9" y="76.9">CSH</text>
<text x="187.1" y="76.9">CLK</text>
<text x="20.9" y="81.6">SCCS</text>
<text x="187.1" y="81.6">CLK</text>
<text x="20.9" y="86.2">SDECODE</text>
<text x="187.1" y="86.2">CLK</text>
<text x="20.9" y="90.9">DISCK2ST</text>
<text x="20.9" y="95.5">DISCK2HT</text>
<text x="20.9" y="124">DOHD</text>
<text x="20.9" y="128.7">DOPD</text>
<text x="20.9" y="133.3">CSDOD</text>
<text x="20.9" y="138">CSDOZ</text>
</g>
<g font-size="1.8" fill="#231f20">
<text x="68.1" y="145.3">CLK</text>
<text x="63.5" y="154.7">CSSC</text>
<text x="169.9" y="154.7">CSH</text>
<text x="125.4" y="157.1">SDECODE</text>
<text x="75.4" y="164.3">SCLK</text>
<text x="106.1" y="165.5">SPWH</text>
<text x="132.7" y="163">SPWL</text>
<text x="166.4" y="163">SCCS</text>
<text x="83.9" y="173.7">DIHD</text>
<text x="144.8" y="173.7">DOHD</text>
<text x="69.7" y="175.7">DIST</text>
<text x="122.3" y="175.7">DOPD</text>
<text x="61.7" y="184.5">CSDOD</text>
<text x="169" y="184.3">CSDOZ</text>
<text x="86.7" y="212.8">DISCK2ST</text>
<text x="145.4" y="212.8">DISCK2HT</text>
<text x="71.6" y="217.3">D1</text>
<text x="123.7" y="217.3">D1</text>
<text x="136.5" y="234.8">D1</text>
</g>
</svg>
